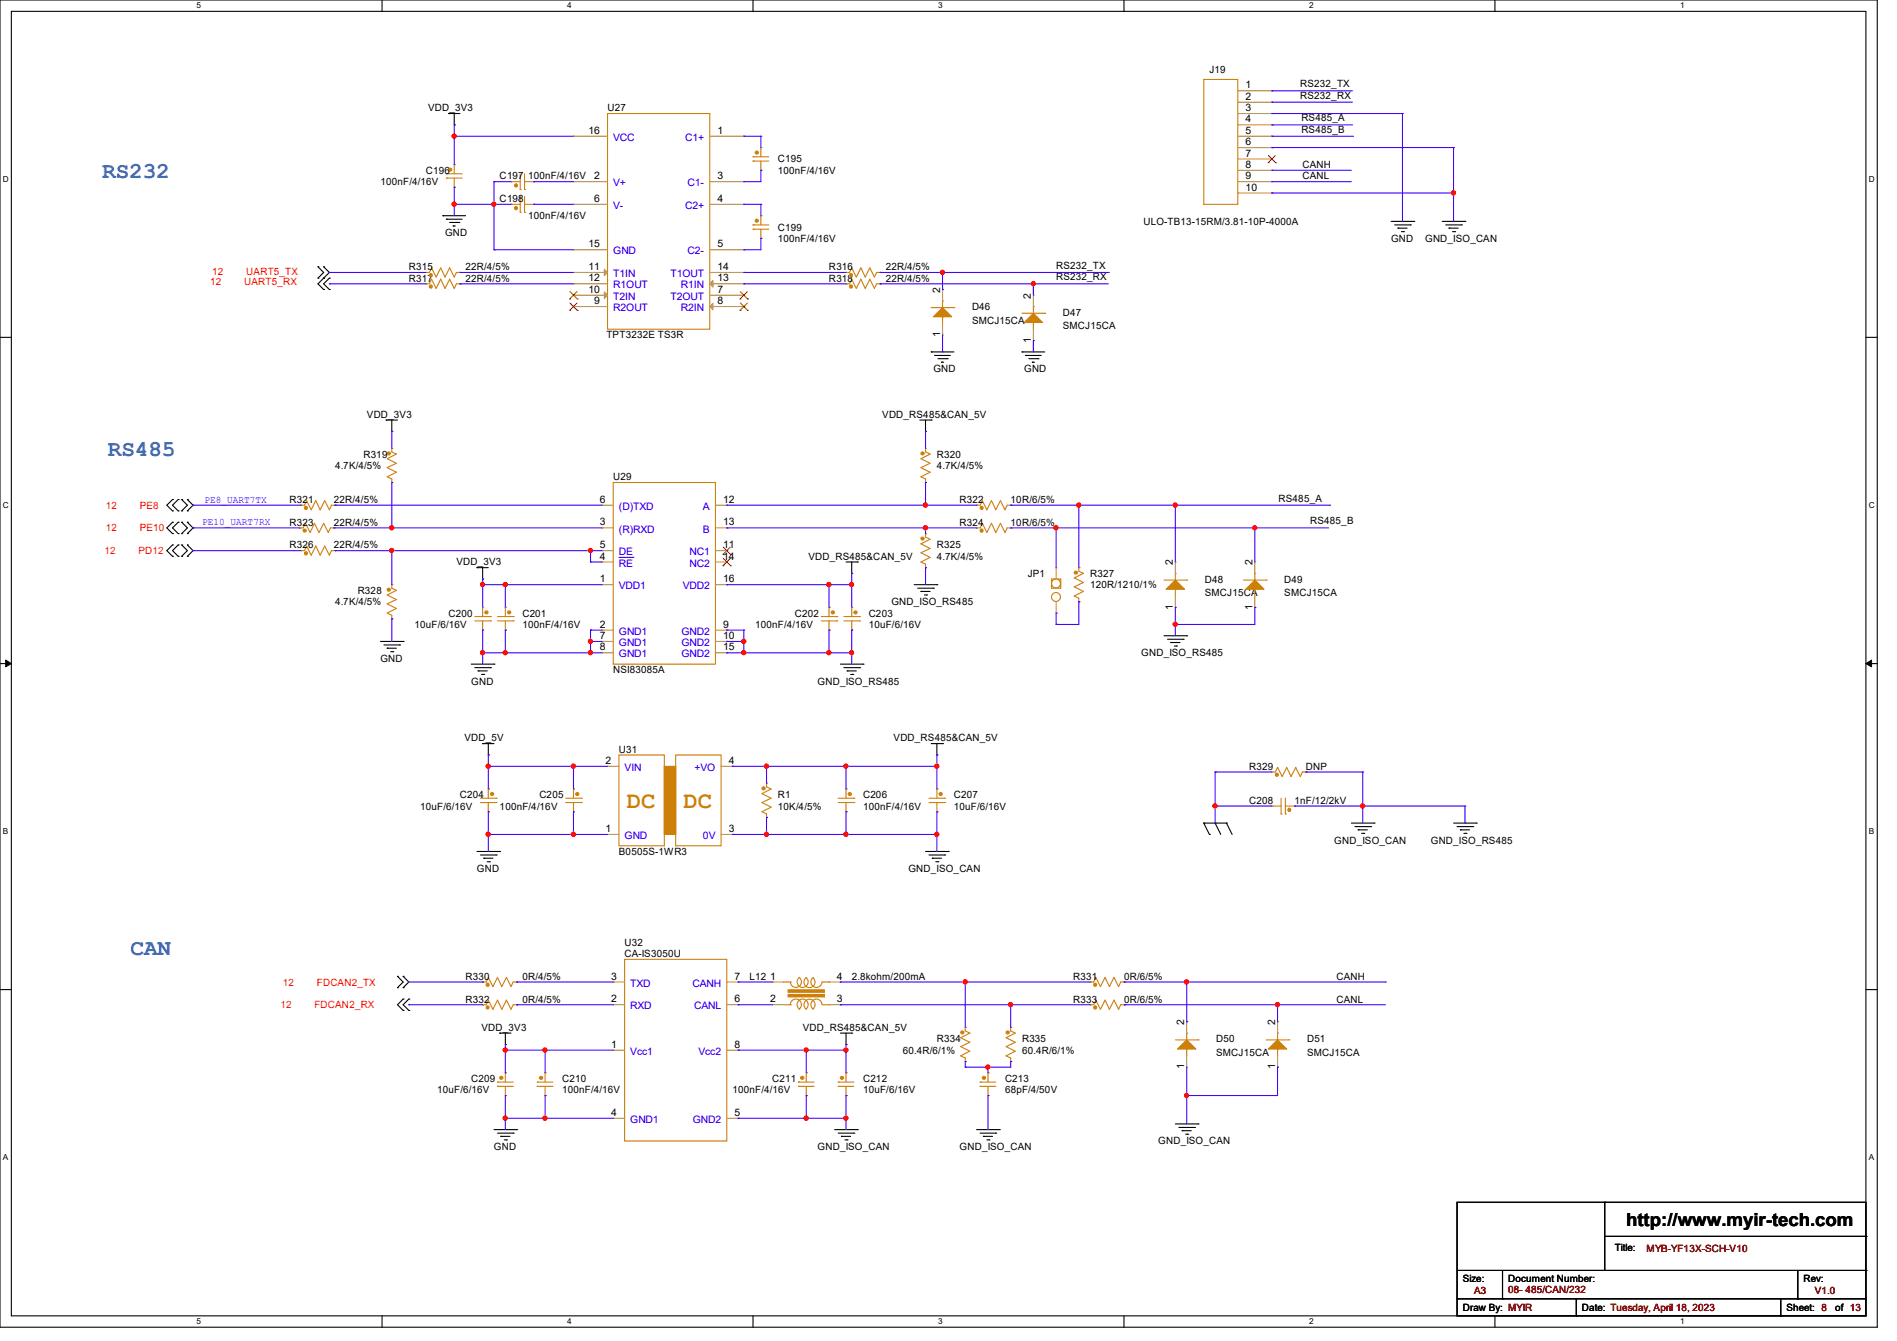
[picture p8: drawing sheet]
<svg xmlns="http://www.w3.org/2000/svg" width="297mm" height="210mm" viewBox="0 0 297 210" stroke-linecap="round" stroke-linejoin="round" font-family="sans-serif">
<path d="M0 0h293.9v207.9h-293.9zM1.8 1.8h290.3v204.3h-290.3z" fill="none" stroke="#000" stroke-width=".17"/>
<g fill="#fff">
<path d="M30.8 .2h.7v1.4h-.7z"/>
<path d="M30.8 206.2h.7v1.4h-.7z"/>
</g>
<path d="M59.8 0v1.8M59.8 206.1v1.8" fill="none" stroke="#000" stroke-width=".17"/>
<g fill="#fff">
<path d="M88.8 .2h.7v1.4h-.7z"/>
<path d="M88.8 206.2h.7v1.4h-.7z"/>
</g>
<path d="M117.9 0v1.8M117.9 206.1v1.8" fill="none" stroke="#000" stroke-width=".17"/>
<g fill="#fff">
<path d="M146.9 .2h.7v1.4h-.7z"/>
<path d="M146.9 206.2h.7v1.4h-.7z"/>
</g>
<path d="M176 0v1.8M176 206.1v1.8" fill="none" stroke="#000" stroke-width=".17"/>
<g fill="#fff">
<path d="M205 .2h.7v1.4h-.7z"/>
<path d="M205 206.2h.7v1.4h-.7z"/>
</g>
<path d="M234.1 0v1.8M234.1 206.1v1.8" fill="none" stroke="#000" stroke-width=".17"/>
<g fill="#fff">
<path d="M263.1 .2h.6v1.4h-.6z"/>
<path d="M263.1 206.2h.6v1.4h-.6z"/>
<path d="M.5 27.3h.9v1.4h-.9z"/>
<path d="M292.6 27.3h.9v1.4h-.9z"/>
<path d="M.5 78.4h.9v1.4h-.9z"/>
<path d="M292.6 78.4h.9v1.4h-.9z"/>
</g>
<path d="M0 52.8h1.8M292.1 52.8h1.8" fill="none" stroke="#000" stroke-width=".17"/>
<g fill="#fff">
<path d="M.5 129.5h.8v1.4h-.8z"/>
<path d="M292.6 129.5h.8v1.4h-.8z"/>
</g>
<path d="M0 103.9h1.8M292.1 103.9h1.8" fill="none" stroke="#000" stroke-width=".17"/>
<path d="M.9 103.4l.9 .5-.9 .5zM292.1 103.9l.9-.5v1z" fill="#000" stroke="#000" stroke-width=".16"/>
<g fill="#fff">
<path d="M.5 180.5h.8v1.4h-.8z"/>
<path d="M292.6 180.5h.8v1.4h-.8z"/>
</g>
<g fill="none" stroke="#000" stroke-width=".17">
<path d="M70.2 17.8h.1M70.2 17.8h1.8M71.1 19.6h.1M71.1 17.8v1.8M69.3 33.8h.1M69.3 33.8h3.6M69.9 34.3h.1M69.9 34.3h2.4M70.4 34.8h1.4M71 35.4h.1M71 35.4h.3M71.8 34.8h.1"/>
<path d="M217.8 34.7h3.6M218.4 35.2h2.4M218.9 35.7h.1M218.9 35.7h1.4M219.4 36.3h.4M219.8 36.3h.1M220.8 35.2h.1M221.4 34.7h.1M225.8 34.7h3.6M226.4 35.2h2.4M226.9 35.7h.1M226.9 35.7h1.4"/>
<path d="M227.4 36.3h.4M227.8 36.3h.1M228.8 35.2h.1M229.4 34.7h.1M49.8 43.6h.1M49.8 41.8h.1M49.8 41.8l.9 .9-.9 .9M50.7 41.8h.1M50.7 43.6h.1M50.7 45.3h.1M50.7 41.8l.9 .9-1.8 1.7 .9 .9M51.6 43.6h.1"/>
<path d="M51.6 45.3h.1M51.6 43.6l-.9 .8 .9 .9M145.8 55.1h.1M145.8 55.1h3.6M146.3 55.7h.1M146.3 55.7h2.5M146.9 56.2h1.4M147.4 56.7h.1M147.4 56.7h.3M148.3 56.2h.1M160 55.1h.1M160 55.1h3.6"/>
<path d="M160.6 55.7h.1M160.6 55.7h2.4M161.1 56.2h1.4M161.6 56.7h.1M161.6 56.7h.4M162.5 56.2h.1M27 78.2h.1M27 78.2l-.9 .9 .9 .9M27.9 78.2h.1M27.9 78.2l-.9 .9 .9 .9M28.4 78.2h.1M28.4 78.2l.9 .9-.9 .9"/>
<path d="M29.3 78.2h.1M29.3 78.2l.9 .9-.9 .9M60.5 65.8h.1M60.5 65.8h1.7M61.3 67.6h.1M61.3 65.8v1.8M144 65.8h1.8M144.9 67.6h.1M144.9 65.8v1.8M145.8 65.8h.1M27 85.3h.1M27 87.1h.1"/>
<path d="M27 80h.1M27 81.8h.1M27 83.6h.1M27 85.3l-.9 .9 .9 .9M27 81.8l-.9 .9 .9 .9M27.9 87.1h.1M27.9 85.3h.1M27.9 80h.1M27.9 83.6h.1M27.9 81.8h.1M27.9 85.3l-.9 .9 .9 .9M27.9 81.8l-.9 .9 .9 .9"/>
<path d="M28.4 87.1h.1M28.4 85.3h.1M28.4 80h.1M28.4 83.6h.1M28.4 81.8h.1M28.4 85.3l.9 .9-.9 .9M28.4 81.8l.9 .9-.9 .9M29.3 85.3h.1M29.3 87.1h.1M29.3 80h.1M29.3 81.8h.1M29.3 83.6h.1"/>
<path d="M29.3 85.3l.9 .9-.9 .9M29.3 81.8l.9 .9-.9 .9M74.7 88.9h.1M74.7 88.9h1.8M75.6 90.7h.1M75.6 88.9v1.8M132.5 88h1.7M133.3 89.8h.1M133.3 88v1.8M134.2 88h.1M143.1 91.6h3.6M143.7 92.1h2.4"/>
<path d="M144.2 92.6h.1M144.2 92.6h1.4M144.7 93.2h.4M145.1 93.2h.1M146.1 92.1h.1M146.7 91.6h.1M182.2 99.6h3.6M185.8 99.6h.1M59.6 100.5h3.5M60.1 101h2.5M60.6 101.5h.1M60.6 101.5h1.5"/>
<path d="M61.2 102.1h.3M61.5 102.1h.1M62.6 101h.1M63.1 100.5h.1M73.8 104h3.5M74.3 104.6h2.5M74.8 105.1h.1M74.8 105.1h1.5M75.4 105.6h.3M75.6 116.5h.1M75.6 116.5h1.7M75.7 105.6h.1"/>
<path d="M76.5 118.2h.1M76.5 116.5v1.7M76.8 104.6h.1M77.3 104h.1M131.6 104h3.5M132.1 104.6h2.5M132.6 105.1h.1M132.6 105.1h1.5M133.2 105.6h.3M133.5 105.6h.1M134.6 104.6h.1M135.1 104h.1"/>
<path d="M145.8 116.5h1.8M146.7 118.2h.1M146.7 116.5v1.7M147.6 116.5h.1M182.8 100.1h2.5M183.3 100.6h.1M183.3 100.6h1.4M183.9 101.2h.3M184.2 101.2h.1M185.3 100.1h.1M74.7 133.3h3.5M75.2 133.9h2.5"/>
<path d="M75.7 134.4h.1M75.7 134.4h1.5M76.3 135h.3M76.6 135h.1M77.7 133.9h.1M78.2 133.3h.1M144.9 133.3h3.6M145.5 133.9h2.4M146 134.4h.1M146 134.4h1.4M146.5 135h.4M146.9 135h.1"/>
<path d="M147.9 133.9h.1M148.5 133.3h.1M188.5 128.9h.1M188.5 128.9h3.5M188.5 128.9l.9 1.8M189.4 130.7h.1M190.2 128.9h.1M190.2 128.9l.9 1.8M192 128.9h.1M192 128.9l.9 1.8M211.6 128.9h3.5M212.1 129.5h2.5"/>
<path d="M212.6 130h.1M212.6 130h1.5M213.2 130.5h.3M213.5 130.5h.1M214.6 129.5h.1M215.1 128.9h.1M227.6 128.9h3.5M228.1 129.5h2.5M228.6 130h.1M228.6 130h1.5M229.2 130.5h.3M229.5 130.5h.1"/>
<path d="M230.6 129.5h.1M231.1 128.9h.1M0 155h1.8M62.2 154.7h.1M62.2 152.9h.1M62.2 152.9l.9 .9-.9 .9M63.1 152.9h.1M63.1 154.7h.1M63.1 156.5h.1M63.1 158.2h.1M63.1 152.9l.9 .9-.9 .9M63.1 156.5l-.9 .9 .9 .8"/>
<path d="M64 156.5h.1M64 158.2h.1M64 156.5l-.9 .9 .9 .8M292.1 155h1.8M77.3 176.9h3.6M77.9 177.5h2.4M78.2 161.8h.1M78.2 161.8h1.8M78.4 178h.1M78.4 178h1.4M79 178.5h.3M79.1 163.6h.1"/>
<path d="M79.1 161.8v1.8M79.3 178.5h.1M80.3 177.5h.1M80.9 176.9h.1M130.7 176.9h3.5M131.2 177.5h2.5M131.6 161.8h1.7M131.7 178h.1M131.7 178h1.5M132.3 178.5h.3M132.5 163.6h.1M132.5 161.8v1.8"/>
<path d="M132.6 178.5h.1M133.3 161.8h.1M133.7 177.5h.1M134.2 176.9h.1M152.9 176.9h3.6M153.5 177.5h2.4M154 178h.1M154 178h1.4M154.5 178.5h.4M154.9 178.5h.1M155.9 177.5h.1M156.5 176.9h.1"/>
<path d="M184 176h3.6M184.6 176.6h2.4M185.1 177.1h.1M185.1 177.1h1.4M185.6 177.6h.4M186 177.6h.1M187 176.6h.1M187.6 176h.1M228.1 188.3h64v17.8h-64zM228.1 199h64M235.2 199v4.4M251.2 188.3h.1"/>
<path d="M251.2 188.3v10.7M251.2 193.6h40.9M281.5 199v4.4M292.1 199h.1M292.1 193.6h.1M228.1 203.4h.1M228.1 203.4h64M235.2 203.4h.1M246.8 206.1h.1M246.8 203.4v2.7M278.8 206.1h.1M278.8 203.4v2.7"/>
<path d="M281.5 203.4h.1"/>
</g>
<g fill="none" stroke="#cc8006" stroke-width=".17">
<path d="M95.1 17.8h16v33.8h-16zM188.5 12.4h5.3v19.6h-5.3zM69.9 27.9h.1M69.9 27.2h.1M69.9 27.9h2.4M69.9 27.2h2.4M71.1 25.8h.1M71.1 29.3h.1M71.1 25.8v1.4M71.1 27.9v1.4M80 28.4h.1M80 32h.1"/>
<path d="M80 28.4h1.4M80 32h1.4M81.4 29.7h.1M81.4 33.2h.1M81.4 27.2v2.5M81.4 30.8v2.4M82.1 29.7h.1M82.1 33.2h.1M82.1 27.2v2.5M82.1 30.8v2.4M82.1 28.4h1.5M82.1 32h1.5"/>
<path d="M83.6 28.4h.1M83.6 32h.1M117.9 35.9h.1M117.9 35.2h.1M117.9 25.2h.1M117.9 24.6h.1M117.9 35.9h2.5M117.9 35.2h2.5M117.9 25.2h2.5M117.9 24.6h2.5M119.1 33.8h.1M119.1 37.3h.1"/>
<path d="M119.1 23.1h.1M119.1 26.7h.1M119.1 23.1v1.5M119.1 25.2v1.5M119.1 33.8v1.4M119.1 35.9v1.4M66.7 44.4h.1M66.7 42.7h.1M66.7 44.4h.5l.4-.7 .7 1.5 .7-1.5 .7 1.5 .7-1.5 .7 1.5 .4-.8h.5M66.7 42.7h.5l.4-.7 .7 1.4 .7-1.4 .7 1.4 .7-1.4 .7 1.4 .4-.7h.5M72 44.4h.1M72 42.7h.1"/>
<path d="M132.5 44.4h.1M132.5 42.7h.1M132.5 44.4h.5l.3-.7 .8 1.5 .7-1.5 .7 1.5 .7-1.5 .7 1.5 .3-.8h.6M132.5 42.7h.5l.3-.7 .8 1.4 .7-1.4 .7 1.4 .7-1.4 .7 1.4 .3-.7h.6M137.8 44.4h.1M137.8 42.7h.1M145.8 48.2h3.6M147.6 47.1h.1M147.6 49.6h.1M147.6 47.1v1.1M147.6 49.6v1.1M149.4 48.2h.1"/>
<path d="M160 49.1h3.6M161.8 48h.1M161.8 50.5h.1M161.8 48v1.1M161.8 50.5v1.1M163.6 49.1h.1M47.1 79.1h.1M47.1 79.1h.6l.3-.7 .7 1.4 .7-1.4 .7 1.4 .7-1.4 .8 1.4 .3-.7h.6M52.5 79.1h.1M61.3 75.6h.1M61.3 70.2h.1M61.3 70.2v.6l.8 .3-1.5 .7 1.5 .8-1.5 .6 1.5 .8-1.5 .7 .7 .3v.6"/>
<path d="M96 75.6h16v28.4h-16zM144.9 75.6h.1M144.9 70.2h.1M144.9 70.2v.6l.7 .3-1.4 .7 1.4 .8-1.4 .6 1.4 .8-1.4 .7 .7 .3v.6M152.9 79.1h.1M152.9 79.1h.6l.3-.7 .7 1.4 .7-1.4 .7 1.4 .7-1.4 .8 1.4 .3-.7h.5M158.2 79.1h.1M46.9 82.7h.1M46.9 82.7h.6l.3-.7 .8 1.4 .6-1.4 .8 1.4 .7-1.4 .7 1.4 .3-.7h.6M47.1 86.2h.1M47.1 86.2h.6l.3-.7 .7 1.5 .7-1.5 .7 1.5 .7-1.5 .8 1.5 .3-.8h.6M52.3 82.7h.1"/>
<path d="M52.5 86.2h.1M61.3 96.9h.1M61.3 91.6h.1M61.3 91.6v.5l.8 .4-1.5 .7 1.5 .7-1.5 .7 1.5 .7-1.5 .7 .7 .4v.5M74.3 97.2h2.5M74.3 96.6h2.5M75.6 95.1h.1M75.6 98.7h.1M75.6 95.1v1.5M75.6 97.2v1.5M76.8 97.2h.1M76.8 96.6h.1"/>
<path d="M77.9 97.2h2.4M77.9 96.6h2.4M79.1 95.1h.1M79.1 98.7h.1M79.1 95.1v1.5M79.1 97.2v1.5M80.3 97.2h.1M80.3 96.6h.1M128.6 97.2h2.4M128.6 96.6h2.4M129.8 95.1h.1M129.8 98.7h.1"/>
<path d="M129.8 95.1v1.5M129.8 97.2v1.5M131 97.2h.1M131 96.6h.1M132.1 97.2h2.5M132.1 96.6h2.5M133.3 95.1h.1M133.3 98.7h.1M133.3 95.1v1.5M133.3 97.2v1.5M134.6 97.2h.1M134.6 96.6h.1"/>
<path d="M144.9 88.9h.1M144.9 83.6h.1M144.9 83.6v.5l.7 .4-1.4 .7 1.4 .7-1.4 .7 1.4 .7-1.4 .7 .7 .3v.6M152.9 82.7h.1M152.9 82.7h.6l.3-.7 .7 1.4 .7-1.4 .7 1.4 .7-1.4 .8 1.4 .3-.7h.5M158.2 82.7h.1M164.6 90.7h1.5v1.4h-1.5zM168.9 94.2h.1M168.9 88.9h.1M168.9 88.9v.6l.7 .3-1.4 .7 1.4 .7-1.4 .7 1.4 .7-1.4 .7 .7 .4v.5M182.2 90.8h3.6M184 89.8h.1"/>
<path d="M184 92.3h.1M184 89.8v1M184 92.3v1M185.8 90.8h.1M194.7 90.8h3.5M196.5 89.8h.1M196.5 92.3h.1M196.5 89.8v1M196.5 92.3v1M198.2 90.8h.1M96.9 118.2h7.1v14.3h-7.1zM105.8 118.2h7.1v14.3h-7.1z"/>
<path d="M75.2 125.7h2.5M75.2 125h2.5M76.5 123.6h.1M76.5 127.1h.1M76.5 123.6v1.4M76.5 125.7v1.4M77.7 125.7h.1M77.7 125h.1M88.6 125.7h2.4M88.6 125h2.4M89.8 123.6h.1M89.8 127.1h.1"/>
<path d="M89.8 123.6v1.4M89.8 125.7v1.4M91 125.7h.1M91 125h.1M120 128h.1M120 122.7h.1M120 122.7v.5l.7 .4-1.4 .7 1.4 .7-1.4 .7 1.4 .7-1.4 .7 .7 .4v.5M131.2 125.7h2.5M131.2 125h2.5M132.5 123.6h.1M132.5 127.1h.1M132.5 123.6v1.4"/>
<path d="M132.5 125.7v1.4M133.7 125.7h.1M133.7 125h.1M145.5 125.7h2.4M145.5 125h2.4M146.7 123.6h.1M146.7 127.1h.1M146.7 123.6v1.4M146.7 125.7v1.4M147.9 125.7h.1M147.9 125h.1M199.1 126.2h.1"/>
<path d="M199.1 120.9h.1M199.1 126.2h1.5M199.1 120.9h.6l.3-.7 .7 1.4 .8-1.4 .6 1.4 .8-1.4 .7 1.4 .3-.7h.6M200.6 127.5h.1M200.6 125v2.5M201.3 127.5h.1M201.3 125v2.5M201.3 126.2h1.4M202.7 126.2h.1M204.5 120.9h.1M75.6 153.8h.1M75.6 157.4h.1"/>
<path d="M75.6 153.8h.5l.4-.7 .7 1.4 .7-1.4 .7 1.4 .7-1.4 .7 1.4 .3-.7h.6M75.6 157.4h.5l.4-.8 .7 1.5 .7-1.5 .7 1.5 .7-1.5 .7 1.5 .3-.7h.6M80.9 153.8h.1M80.9 157.4h.1M97.8 150.2h16v28.5h-16zM122.7 153.8h1M122.7 157.4h1M123.7 153.8h.1M123.7 157.4h.1M123.7 157.4a.87 .87 0 0 1 1.3-.9 .87 .87 0 0 1 .1 1.5M125.2 153.1a.87 .87 0 0 1-.2 1.5 .87 .87 0 0 1-1.3-.8M125.2 153.1a.87 .87 0 0 0-.2 1.2 .87 .87 0 0 0 1.3 .1 .87 .87 0 0 0-.1-1.3 .87 .87 0 0 0-.1 1.3 .87 .87 0 0 0 1.3 0 .87 .87 0 0 0-.1-1.3"/>
<path d="M126.2 158a.87 .87 0 0 0 .1-1.3 .87 .87 0 0 0-1.3 .1 .87 .87 0 0 0 .2 1.3M127.3 158a.87 .87 0 0 0 .1-1.3 .87 .87 0 0 0-1.3 .1 .87 .87 0 0 0 .2 1.3M127.3 153.1a.87 .87 0 0 0 .1 1.4 .87 .87 0 0 0 1.3-.7M128.7 157.4a.87 .87 0 0 0-1.3-.8 .87 .87 0 0 0-.1 1.4M128.7 153.8h1.1M128.7 157.4h1.1M129.8 153.8h.1M129.8 157.4h.1M170.7 157.4h.1M170.7 153.8h.1M170.7 153.8h.5l.4-.7 .7 1.4 .7-1.4 .7 1.4 .7-1.4 .7 1.4 .4-.7h.5M170.7 157.4h.5l.4-.8 .7 1.5 .7-1.5 .7 1.5 .7-1.5 .7 1.5 .4-.7h.5"/>
<path d="M176 157.4h.1M176 153.8h.1M77.9 170.1h.1M77.9 169.5h.1M77.9 170.1h2.4M77.9 169.5h2.4M79.1 168h.1M79.1 171.6h.1M79.1 168v1.5M79.1 170.1v1.5M84.1 170.1h.1M84.1 169.5h.1"/>
<path d="M84.1 170.1h2.5M84.1 169.5h2.5M85.3 168h.1M85.3 171.6h.1M85.3 168v1.5M85.3 170.1v1.5M125 170.1h.1M125 169.5h.1M125 170.1h2.5M125 169.5h2.5M126.2 168h.1M126.2 171.6h.1"/>
<path d="M126.2 168v1.5M126.2 170.1v1.5M131.2 170.1h.1M131.2 169.5h.1M131.2 170.1h2.5M131.2 169.5h2.5M132.5 168h.1M132.5 171.6h.1M132.5 168v1.5M132.5 170.1v1.5M151.1 166.2h.1M151.1 160.9h.1"/>
<path d="M151.1 160.9v.6l.7 .3-1.4 .7 1.4 .7-1.4 .7 1.4 .7-1.4 .8 .7 .3v.5M153.5 170.1h.1M153.5 169.5h.1M153.5 170.1h2.4M153.5 169.5h2.4M154.7 168h.1M154.7 171.6h.1M154.7 168v1.5M154.7 170.1v1.5M158.2 166.2h.1M158.2 160.9h.1M158.2 160.9v.6l.8 .3-1.5 .7 1.5 .7-1.5 .7 1.5 .7-1.5 .8 .7 .3v.5"/>
<path d="M184 162.9h3.6M185.8 161.8h.1M185.8 164.3h.1M185.8 161.8v1.1M185.8 164.3v1.1M187.6 162.9h.1M198.2 162.9h3.6M200 161.8h.1M200 164.3h.1M200 161.8v1.1M200 164.3v1.1M201.8 162.9h.1"/>
<circle cx="165.3" cy="93.5" r=".7"/>
<circle cx="165.3" cy="91.4" r=".7"/>
</g>
<g fill="#cc8006" stroke="#cc8006" stroke-width=".17">
<path d="M182.6 92.3l1.4-1.5 1.5 1.5z"/>
<path d="M146.1 49.6l1.5-1.4 1.4 1.4z"/>
<path d="M198.6 164.3l1.4-1.4 1.5 1.4z"/>
<path d="M195 92.3l1.5-1.5 1.4 1.5z"/>
<path d="M160.4 50.5l1.4-1.4 1.4 1.4z"/>
<path d="M184.4 164.3l1.4-1.4 1.4 1.4z"/>
<path d="M104 120h1.8v10.7h-1.8z" fill-rule="evenodd"/>
<path d="M123.4 155.7h5.7v.4h-5.7z" fill-rule="evenodd"/>
<path d="M123.4 155h5.7v.4h-5.7z" fill-rule="evenodd"/>
<circle cx="150.7" cy="161.7" r=".24"/>
<circle cx="47.9" cy="86.6" r=".24"/>
<circle cx="67.4" cy="44.9" r=".24"/>
<circle cx="134" cy="95.9" r=".24"/>
<circle cx="201.9" cy="126.8" r=".24"/>
<circle cx="70.5" cy="26.6" r=".24"/>
<circle cx="131.8" cy="168.8" r=".24"/>
<circle cx="171.5" cy="157.8" r=".24"/>
<circle cx="79.7" cy="95.9" r=".24"/>
<circle cx="47.9" cy="79.5" r=".24"/>
<circle cx="133.1" cy="124.4" r=".24"/>
<circle cx="84.7" cy="168.8" r=".24"/>
<circle cx="90.4" cy="124.4" r=".24"/>
<circle cx="153.7" cy="83.1" r=".24"/>
<circle cx="118.5" cy="34.6" r=".24"/>
<circle cx="60.9" cy="71" r=".24"/>
<circle cx="67.4" cy="43.1" r=".24"/>
<circle cx="144.5" cy="84.4" r=".24"/>
<circle cx="157.8" cy="161.7" r=".24"/>
<circle cx="76.3" cy="154.2" r=".24"/>
<circle cx="171.5" cy="154.2" r=".24"/>
<circle cx="130.4" cy="95.9" r=".24"/>
<circle cx="153.7" cy="79.5" r=".24"/>
<circle cx="147.3" cy="124.4" r=".24"/>
<circle cx="80.8" cy="29" r=".24"/>
<circle cx="118.5" cy="23.9" r=".24"/>
<circle cx="125.6" cy="168.8" r=".24"/>
<circle cx="76.3" cy="157.8" r=".24"/>
<circle cx="76.2" cy="95.9" r=".24"/>
<circle cx="119.6" cy="123.5" r=".24"/>
<circle cx="47.7" cy="83.1" r=".24"/>
<circle cx="78.5" cy="168.8" r=".24"/>
<circle cx="154.1" cy="168.8" r=".24"/>
<circle cx="77.1" cy="124.4" r=".24"/>
<circle cx="199.9" cy="121.3" r=".24"/>
<circle cx="80.8" cy="32.6" r=".24"/>
<circle cx="133.2" cy="44.9" r=".24"/>
<circle cx="144.5" cy="71" r=".24"/>
<circle cx="168.5" cy="89.7" r=".24"/>
<circle cx="133.2" cy="43.1" r=".24"/>
<circle cx="60.9" cy="92.4" r=".24"/>
</g>
<g fill="none" stroke="#a84" stroke-width=".17">
<path d="M193.8 14.2h5.3M193.8 16h5.3M193.8 17.8h5.3M193.8 19.6h5.3M199.1 14.2h.1M199.1 16h.1M199.1 17.8h.1M199.1 19.6h.1M71.1 25.8h.1M71.1 29.3h.1M80 28.4h.1M80 32h.1"/>
<path d="M83.6 28.4h.1M83.6 32h.1M89.8 28.4h.1M89.8 32h.1M89.8 21.3h.1M89.8 39.1h.1M89.8 28.4h5.3M89.8 21.3h5.3M89.8 32h5.3M89.8 39.1h5.3M111.1 28.4h5.4M111.1 21.3h5.4"/>
<path d="M111.1 32h5.4M111.1 39.1h5.4M116.5 21.3h.1M116.5 28.4h.1M116.5 32h.1M116.5 39.1h.1M119.1 33.8h.1M119.1 37.3h.1M119.1 23.1h.1M119.1 26.7h.1M193.8 28.4h5.3M193.8 21.3h5.3"/>
<path d="M193.8 23.1h5.3M193.8 24.9h5.3M193.8 26.7h5.3M193.8 30.2h5.3M199.1 21.3h.1M199.1 23.1h.1M199.1 24.9h.1M199.1 26.7h.1M199.1 28.4h.1M199.1 30.2h.1M66.7 44.4h.1M66.7 42.7h.1"/>
<path d="M72 44.4h.1M72 42.7h.1M89.8 42.7h.1M89.8 46.2h.1M89.8 44.4h.1M89.8 48h.1M89.8 42.7h5.3M89.8 46.2h5.3M89.8 44.4h5.3M89.8 48h5.3M111.1 42.7h5.4M111.1 46.2h5.4"/>
<path d="M111.1 44.4h5.4M111.1 48h5.4M116.5 42.7h.1M116.5 46.2h.1M116.5 44.4h.1M116.5 48h.1M132.5 44.4h.1M132.5 42.7h.1M137.8 44.4h.1M137.8 42.7h.1M147.6 45.3h.1M147.6 52.5h.1"/>
<path d="M147.6 45.3v1.8M147.6 50.7v1.8M161.8 46.2h.1M161.8 53.3h.1M161.8 46.2v1.8M161.8 51.6v1.7M47.1 79.1h.1M52.5 79.1h.1M61.3 70.2h.1M61.3 75.6h.1M94.2 79.1h.1M94.2 79.1h1.8"/>
<path d="M112 79.1h1.8M113.8 79.1h.1M144.9 70.2h.1M144.9 75.6h.1M152.9 79.1h.1M158.2 79.1h.1M46.9 82.7h.1M47.1 86.2h.1M52.3 82.7h.1M52.5 86.2h.1M61.3 91.6h.1M61.3 96.9h.1"/>
<path d="M75.6 95.1h.1M75.6 98.7h.1M79.1 95.1h.1M79.1 98.7h.1M94.2 91.6h.1M94.2 82.7h.1M94.2 98.7h.1M94.2 88h.1M94.2 86.2h.1M94.2 91.6h1.8M94.2 82.7h1.8M94.2 98.7h1.8"/>
<path d="M94.2 88h1.8M94.2 86.2h1.8M112 91.6h1.8M112 82.7h1.8M112 98.7h1.8M112 88h1.8M112 86.2h1.8M113.8 91.6h.1M113.8 82.7h.1M113.8 98.7h.1M113.8 88h.1M113.8 86.2h.1"/>
<path d="M129.8 95.1h.1M129.8 98.7h.1M133.3 95.1h.1M133.3 98.7h.1M144.9 83.6h.1M144.9 88.9h.1M152.9 82.7h.1M158.2 82.7h.1M165.4 88.9h.1M165.4 96h.1M165.4 88.9v1.8M165.4 94.2v1.8"/>
<path d="M168.9 88.9h.1M168.9 94.2h.1M184 88h.1M184 95.1h.1M184 88v1.8M184 93.3v1.8M196.5 88h.1M196.5 95.1h.1M196.5 88v1.8M196.5 93.3v1.8M94.2 100.5h.1M94.2 102.2h.1"/>
<path d="M94.2 100.5h1.8M94.2 102.2h1.8M112 100.5h1.8M112 102.2h1.8M113.8 100.5h.1M113.8 102.2h.1M76.5 123.6h.1M76.5 127.1h.1M89.8 123.6h.1M89.8 127.1h.1M95.1 120h.1M95.1 130.7h.1"/>
<path d="M95.1 120h1.8M95.1 130.7h1.8M112.9 120h1.8M112.9 130.7h1.8M114.7 120h.1M114.7 130.7h.1M120 122.7h.1M120 128h.1M132.5 123.6h.1M132.5 127.1h.1M146.7 123.6h.1M146.7 127.1h.1"/>
<path d="M199.1 126.2h.1M199.1 120.9h.1M202.7 126.2h.1M204.5 120.9h.1M75.6 153.8h.1M75.6 157.4h.1M80.9 153.8h.1M80.9 157.4h.1M96 157.4h.1M96 153.8h.1M96 153.8h1.8M96 157.4h1.8"/>
<path d="M113.8 153.8h1.8M113.8 157.4h1.8M115.6 153.8h.1M115.6 157.4h.1M120.9 153.8h.1M120.9 157.4h.1M120.9 153.8h1.8M120.9 157.4h1.8M129.8 153.8h1.8M129.8 157.4h1.8M131.6 153.8h.1M131.6 157.4h.1"/>
<path d="M170.7 157.4h.1M170.7 153.8h.1M176 157.4h.1M176 153.8h.1M79.1 168h.1M79.1 171.6h.1M85.3 168h.1M85.3 171.6h.1M96 164.5h.1M96 175.1h.1M96 164.5h1.8M96 175.1h1.8"/>
<path d="M113.8 164.5h1.8M113.8 175.1h1.8M115.6 164.5h.1M115.6 175.1h.1M126.2 168h.1M126.2 171.6h.1M132.5 168h.1M132.5 171.6h.1M151.1 160.9h.1M151.1 166.2h.1M154.7 168h.1M154.7 171.6h.1"/>
<path d="M158.2 160.9h.1M158.2 166.2h.1M185.8 160h.1M185.8 167.1h.1M185.8 160v1.8M185.8 165.4v1.7M200 160h.1M200 167.1h.1M200 160v1.8M200 165.4v1.7"/>
</g>
<path d="M96.9 87.3h2.2M99.1 87.3h.1" fill="none" stroke="#00c" stroke-width=".16"/>
<g fill="none" stroke="#804000" stroke-width=".16">
<path d="M198.5 25.5h.1M198.6 24.3l1.1 1.2M199.7 24.3l-1.2 1.2M199.7 25.5h.1M89.2 46.8h.1M89.2 48.6h.1M89.2 45.7l1.2 1.1M89.2 47.5l1.2 1.1M90.3 45.7l-1.1 1.1M90.3 47.5l-1.1 1.1M90.4 46.8h.1M90.4 48.6h.1"/>
<path d="M115.9 46.8h.1M115.9 48.6h.1M115.9 45.7l1.2 1.1M115.9 47.5l1.2 1.1M117 45.7l-1.1 1.1M117 47.5l-1.1 1.1M117.1 46.8h.1M117.1 48.6h.1M113.2 88.6h.1M113.2 86.8h.1M113.2 87.5l1.2 1.1M113.2 85.7l1.2 1.1"/>
<path d="M114.3 87.5l-1.1 1.1M114.3 85.7l-1.1 1.1M114.4 88.6h.1M114.4 86.8h.1"/>
</g>
<g fill="#a84" stroke="#a84" stroke-width=".17">
<path d="M94.6 42.2l.5 .5-.5 .5z"/>
<path d="M94.6 45.7l.5 .5-.5 .5z"/>
<path d="M111.1 44.4l.5-.5v1.1z"/>
<path d="M111.1 48l.5-.5v1z"/>
</g>
<g fill="none" stroke="#4200ff" stroke-width=".17">
<path d="M71.1 19.6h.1M71.1 19.6v6.2M199.1 14.2h.1M199.1 16h.1M199.1 17.8h.1M199.1 19.6h.1M199.1 14.2h12.7M199.1 16h12.7M199.1 17.8h20.5M199.1 19.6h12.7M219.6 17.8h.1M219.6 17.8v16.9"/>
<path d="M71.1 21.3h.1M71.1 29.3h.1M71.1 32h.1M71.1 21.3h18.7M71.1 29.3v4.5M71.1 32h8.9M77.3 28.4h.1M77.3 32h.1M77.3 39.1h.1M77.3 28.4h2.7M77.3 28.4v10.7M77.3 39.1h12.5"/>
<path d="M83.6 28.4h.1M83.6 32h.1M83.6 28.4h6.2M83.6 32h6.2M116.5 21.3h.1M116.5 28.4h.1M116.5 32h.1M116.5 39.1h.1M116.5 21.3h2.6M116.5 32h2.6M119.1 21.3h.1M119.1 26.7h.1"/>
<path d="M119.1 32h.1M119.1 37.3h.1M119.1 26.7v1.7h-2.6M119.1 21.3v1.8M119.1 32v1.8M119.1 37.3v1.8h-2.6M199.1 21.3h.1M199.1 23.1h.1M199.1 26.7h.1M199.1 28.4h.1M199.1 30.2h.1M199.1 21.3h12.8"/>
<path d="M199.1 23.1h28.5M199.1 26.7h12.5M199.1 28.4h12.5M199.1 30.2h28.5M227.6 23.1h.1M227.6 30.2h.1M227.6 23.1v11.6M51.6 42.7h.1M51.6 44.4h.1M51.6 42.7h15.1M51.6 44.4h15.1M72 42.7h.1"/>
<path d="M72 44.4h.1M72 42.7h17.8M72 44.4h17.8M116.5 42.7h.1M116.5 44.4h.1M116.5 42.7h16M116.5 44.4h16M137.8 42.7h.1M137.8 44.4h.1M137.8 42.7h35.7M137.8 44.4h35.7M147.6 45.3h.1"/>
<path d="M147.6 55.1h.1M147.6 42.7v2.6M147.6 52.5v2.6M161.8 44.4h.1M161.8 53.3h.1M161.8 44.4v1.8M161.8 53.3v1.8M173.5 42.7h.1M30.2 79.1h.1M30.2 79.1h16.9M52.5 79.1h.1M52.5 79.1h41.7"/>
<path d="M61.3 67.6h.1M61.3 75.6h.1M61.3 67.6v2.6M61.3 75.6v7.1M113.8 79.1h.1M113.8 79.1h39.1M144.9 67.6h.1M144.9 75.6h.1M144.9 79.1h.1M144.9 67.6v2.6M144.9 75.6v3.5M158.2 79.1h.1"/>
<path d="M158.2 79.1h50M168.9 79.1h.1M168.9 79.1v9.8M184 79.1h.1M184 79.1v8.9M208.2 79.1h.1M30.2 82.7h.1M30.2 86.2h.1M30.2 82.7h16.7M30.2 86.2h16.9M52.3 82.7h.1M52.3 82.7h41.9"/>
<path d="M52.5 86.2h.1M52.5 86.2h41.7M61.3 82.7h.1M61.3 86.2h.1M61.3 96.9h.1M61.3 86.2v5.4M61.3 96.9v3.6M75.6 90.7h.1M75.6 91.6h.1M75.6 98.7h.1M75.6 90.7v4.4M75.6 98.7v5.3"/>
<path d="M75.6 91.6h18.6M79.1 91.6h.1M79.1 98.7h.1M79.1 91.6v3.5M79.1 98.7v3.5M92.5 86.2h.1M92.5 88h.1M92.5 98.7h.1M92.5 86.2v1.8M92.5 98.7v3.5M92.5 88h1.7M92.5 98.7h1.7"/>
<path d="M113.8 82.7h.1M113.8 91.6h.1M113.8 98.7h.1M113.8 82.7h39.1M113.8 91.6h19.5M113.8 98.7h2.7M116.5 98.7h.1M116.5 98.7v3.5M129.8 91.6h.1M129.8 98.7h.1M129.8 91.6v3.5M129.8 98.7v3.5"/>
<path d="M133.3 89.8h.1M133.3 91.6h.1M133.3 98.7h.1M133.3 89.8v5.3M133.3 98.7v5.3M144.9 82.7h.1M144.9 88.9h.1M144.9 82.7v.9M144.9 88.9v2.7M158.2 82.7h.1M158.2 82.7h49.8M165.4 82.7h.1"/>
<path d="M165.4 96h.1M165.4 97.8h.1M165.4 82.7v6.2M165.4 96v1.8M168.9 94.2h.1M168.9 94.2v3.6h-3.5M184 95.1h.1M184 97.8h.1M184 95.1v4.5M196.5 82.7h.1M196.5 95.1h.1M196.5 82.7v5.3"/>
<path d="M196.5 95.1v2.7h-12.5M75.6 102.2h.1M75.6 102.2h18.6M76.5 118.2h.1M76.5 118.2v5.4M79.1 102.2h.1M92.5 100.5h.1M92.5 102.2h.1M92.5 100.5h1.7M113.8 100.5h.1M113.8 102.2h.1M113.8 100.5h2.7"/>
<path d="M113.8 102.2h19.5M116.5 100.5h.1M116.5 102.2h.1M129.8 102.2h.1M133.3 102.2h.1M146.7 118.2h.1M146.7 118.2v5.4M76.5 120h.1M76.5 127.1h.1M76.5 130.7h.1M76.5 127.1v6.2M76.5 120h18.6"/>
<path d="M76.5 130.7h18.6M89.8 120h.1M89.8 127.1h.1M89.8 130.7h.1M89.8 120v3.6M89.8 127.1v3.6M114.7 120h.1M114.7 130.7h.1M114.7 120h32M114.7 130.7h32M120 120h.1M120 128h.1"/>
<path d="M120 130.7h.1M120 120v2.7M120 128v2.7M132.5 120h.1M132.5 127.1h.1M132.5 130.7h.1M132.5 120v3.6M132.5 127.1v3.6M146.7 120h.1M146.7 127.1h.1M146.7 130.7h.1M146.7 127.1v6.2"/>
<path d="M190.2 120.9h.1M190.2 126.2h.1M190.2 120.9h8.9M190.2 120.9v8M190.2 126.2h8.9M202.7 126.2h.1M202.7 126.2h26.7M204.5 120.9h.1M204.5 120.9h8.9M213.4 120.9h.1M213.4 126.2h.1M213.4 120.9v8"/>
<path d="M229.4 126.2h.1M229.4 128.9h.1M229.4 126.2v2.7M64 157.4h.1M64 153.8h11.6M64 157.4h11.6M75.6 153.8h.1M80.9 153.8h.1M80.9 157.4h.1M80.9 153.8h15.1M80.9 157.4h15.1M115.6 153.8h.1"/>
<path d="M115.6 157.4h.1M115.6 153.8h5.3M115.6 157.4h5.3M131.6 153.8h.1M131.6 157.4h.1M131.6 153.8h39.1M131.6 157.4h39.1M151.1 153.8h.1M151.1 153.8v7.1M158.2 157.4h.1M158.2 157.4v3.5M176 153.8h.1"/>
<path d="M176 157.4h.1M176 153.8h40.9M176 157.4h40.9M185.8 153.8v6.2M200 157.4h.1M200 157.4v2.6M216.9 153.8h.1M79.1 164.5h.1M79.1 163.6h.1M79.1 171.6h.1M79.1 175.1h.1M79.1 163.6v4.4"/>
<path d="M79.1 171.6v5.3M79.1 164.5h16.9M79.1 175.1h16.9M85.3 164.5h.1M85.3 171.6h.1M85.3 175.1h.1M85.3 164.5v3.5M85.3 171.6v3.5M115.6 164.5h.1M115.6 175.1h.1M115.6 164.5h16.9M115.6 175.1h16.9"/>
<path d="M126.2 164.5h.1M126.2 171.6h.1M126.2 175.1h.1M126.2 164.5v3.5M126.2 171.6v3.5M132.5 163.6h.1M132.5 164.5h.1M132.5 171.6h.1M132.5 175.1h.1M132.5 163.6v4.4M132.5 171.6v5.3M151.1 166.2h.1"/>
<path d="M151.1 167.1h.1M151.1 166.2v.9M154.7 167.1h.1M154.7 171.6h.1M154.7 167.1v.9M154.7 171.6v5.3M158.2 166.2h.1M158.2 166.2v.9h-7.1M185.8 160h.1M185.8 171.6h.1M185.8 167.1v8.9M200 167.1h.1"/>
<path d="M200 167.1v4.5h-14.2"/>
</g>
<g fill="#f00" stroke="#f00" stroke-width=".17">
<circle cx="227.6" cy="30.2" r=".32"/>
<circle cx="71.1" cy="21.3" r=".32"/>
<circle cx="77.3" cy="32" r=".32"/>
<circle cx="71.1" cy="32" r=".32"/>
<circle cx="147.6" cy="42.7" r=".32"/>
<circle cx="161.8" cy="44.4" r=".32"/>
<circle cx="144.9" cy="79.1" r=".32"/>
<circle cx="168.9" cy="79.1" r=".32"/>
<circle cx="184" cy="79.1" r=".32"/>
<circle cx="61.3" cy="82.7" r=".32"/>
<circle cx="144.9" cy="82.7" r=".32"/>
<circle cx="196.4" cy="82.7" r=".32"/>
<circle cx="165.3" cy="82.7" r=".32"/>
<circle cx="92.4" cy="86.2" r=".32"/>
<circle cx="61.3" cy="86.2" r=".32"/>
<circle cx="75.5" cy="91.5" r=".32"/>
<circle cx="79.1" cy="91.5" r=".32"/>
<circle cx="129.8" cy="91.5" r=".32"/>
<circle cx="133.3" cy="91.5" r=".32"/>
<circle cx="184" cy="97.8" r=".32"/>
<circle cx="92.4" cy="100.4" r=".32"/>
<circle cx="116.4" cy="102.2" r=".32"/>
<circle cx="116.4" cy="100.4" r=".32"/>
<circle cx="75.5" cy="102.2" r=".32"/>
<circle cx="79.1" cy="102.2" r=".32"/>
<circle cx="92.4" cy="102.2" r=".32"/>
<circle cx="133.3" cy="102.2" r=".32"/>
<circle cx="129.8" cy="102.2" r=".32"/>
<circle cx="76.4" cy="120" r=".32"/>
<circle cx="146.7" cy="120" r=".32"/>
<circle cx="89.8" cy="120" r=".32"/>
<circle cx="132.4" cy="120" r=".32"/>
<circle cx="120" cy="120" r=".32"/>
<circle cx="190.2" cy="126.2" r=".32"/>
<circle cx="76.4" cy="130.7" r=".32"/>
<circle cx="89.8" cy="130.7" r=".32"/>
<circle cx="132.4" cy="130.7" r=".32"/>
<circle cx="120" cy="130.7" r=".32"/>
<circle cx="146.7" cy="130.7" r=".32"/>
<circle cx="151.1" cy="153.8" r=".32"/>
<circle cx="185.8" cy="153.8" r=".32"/>
<circle cx="158.2" cy="157.3" r=".32"/>
<circle cx="200" cy="157.3" r=".32"/>
<circle cx="79.1" cy="164.4" r=".32"/>
<circle cx="85.3" cy="164.4" r=".32"/>
<circle cx="132.4" cy="164.4" r=".32"/>
<circle cx="126.2" cy="164.4" r=".32"/>
<circle cx="154.7" cy="167.1" r=".32"/>
<circle cx="79.1" cy="175.1" r=".32"/>
<circle cx="85.3" cy="175.1" r=".32"/>
<circle cx="132.4" cy="175.1" r=".32"/>
<circle cx="126.2" cy="175.1" r=".32"/>
<circle cx="213.3" cy="126.2" r=".32"/>
<circle cx="185.8" cy="171.6" r=".32"/>
</g>
<g font-size="3.7" fill="#cc8006">
<text x="98.1" y="126.6">DC</text>
<text x="107" y="126.6">DC</text>
</g>
<g font-size="3.6" fill="#0080ff">
<text x="16" y="27.8">RS232</text>
<text x="16.9" y="71.4">RS485</text>
<text x="20.4" y="149.6">CAN</text>
</g>
<text font-size="2.8" x="254.6" y="192">http://www.myir-tech.com</text>
<g font-size="1.6">
<text x="189.4" y="11.4">J19</text>
<text x="67" y="17.4">VDD_3V3</text>
<text x="95.1" y="17.4">U27</text>
<text x="195" y="13.8">1</text>
<text x="195" y="15.6">2</text>
<text x="195" y="17.4">3</text>
<text x="203.6" y="13.7">RS232_TX</text>
<text x="203.6" y="15.5">RS232_RX</text>
<text x="92.1" y="21">16</text>
<text x="112.4" y="21">1</text>
<text x="195" y="19.2">4</text>
<text x="195" y="21">5</text>
<text x="195" y="22.7">6</text>
<text x="203.7" y="19">RS485_A</text>
<text x="203.7" y="20.8">RS485_B</text>
<text x="59.6" y="29">100nF/4/16V</text>
<text x="66.7" y="27.2">C196</text>
<text x="78.2" y="28.1">C197 100nF/4/16V</text>
<text x="93" y="28.1">2</text>
<text x="112.4" y="28.1">3</text>
<text x="121.8" y="25.4">C195</text>
<text x="121.8" y="27.2">100nF/4/16V</text>
<text x="195" y="24.5">7</text>
<text x="195" y="26.3">8</text>
<text x="195" y="28.1">9</text>
<text x="195" y="29.8">10</text>
<text x="203.9" y="26.3">CANH</text>
<text x="203.9" y="28.1">CANL</text>
<text x="78.2" y="31.7">C198</text>
<text x="82.7" y="34.3">100nF/4/16V</text>
<text x="93" y="31.6">6</text>
<text x="112.4" y="31.6">4</text>
<text x="179" y="35.2">ULO-TB13-15RM/3.81-10P-4000A</text>
<text x="69.7" y="37">GND</text>
<text x="92.1" y="38.7">15</text>
<text x="112.4" y="38.7">5</text>
<text x="121.8" y="36.1">C199</text>
<text x="121.8" y="37.9">100nF/4/16V</text>
<text x="217.8" y="37.9">GND</text>
<text x="223.1" y="37.9">GND_ISO_CAN</text>
<text x="64" y="44.1">R317</text>
<text x="64" y="42.3">R315</text>
<text x="72.9" y="44.1">22R/4/5%</text>
<text x="72.9" y="42.3">22R/4/5%</text>
<text x="92.1" y="42.3">11</text>
<text x="92.1" y="45.8">10</text>
<text x="92.1" y="44.1">12</text>
<text x="93" y="47.6">9</text>
<text x="112.4" y="42.3">14</text>
<text x="112.4" y="45.8">7</text>
<text x="112.4" y="44.1">13</text>
<text x="112.4" y="47.6">8</text>
<text x="129.8" y="44.1">R318</text>
<text x="129.8" y="42.3">R316</text>
<text x="138.7" y="44.1">22R/4/5%</text>
<text x="138.7" y="42.3">22R/4/5%</text>
<text x="147.2" y="45.9" transform="rotate(-90 147.2 45.9)">2</text>
<text x="161.4" y="46.8" transform="rotate(-90 161.4 46.8)">2</text>
<text x="165.4" y="42.1">RS232_TX</text>
<text x="165.4" y="43.9">RS232_RX</text>
<text x="95" y="53">TPT3232E TS3R</text>
<text x="147.2" y="52.8" transform="rotate(-90 147.2 52.8)">1</text>
<text x="152.2" y="48.6">D46</text>
<text x="152.2" y="50.7">SMCJ15CA</text>
<text x="161.4" y="53.7" transform="rotate(-90 161.4 53.7)">1</text>
<text x="166.4" y="49.4">D47</text>
<text x="166.4" y="51.6">SMCJ15CA</text>
<text x="146.1" y="58.3">GND</text>
<text x="160.4" y="58.3">GND</text>
<text x="57.4" y="65.4">VDD_3V3</text>
<text x="138.1" y="65.4">VDD_RS485&amp;CAN_5V</text>
<text x="56.9" y="71.7">R319</text>
<text x="146.7" y="71.7">R320</text>
<text x="52.5" y="73.4">4.7K/4/5%</text>
<text x="96" y="75.2">U29</text>
<text x="146.7" y="73.4">4.7K/4/5%</text>
<text x="45.3" y="78.8">R321</text>
<text x="45.3" y="82.3">R323</text>
<text x="52.3" y="78.8">22R/4/5%</text>
<text x="52.3" y="82.3">22R/4/5%</text>
<text x="93.9" y="82.3">3</text>
<text x="93.9" y="78.7">6</text>
<text x="113.2" y="78.7">12</text>
<text x="113.2" y="82.3">13</text>
<text x="150.2" y="82.3">R324</text>
<text x="150.2" y="78.8">R322</text>
<text x="158.2" y="82.3">10R/6/5%</text>
<text x="158.2" y="78.8">10R/6/5%</text>
<text x="200.2" y="78.6">RS485_A</text>
<text x="205.1" y="82.1">RS485_B</text>
<text x="45.3" y="85.9">R326</text>
<text x="52.3" y="85.9">22R/4/5%</text>
<text x="71.5" y="88.6">VDD_3V3</text>
<text x="93.9" y="87.6">4</text>
<text x="93.9" y="85.9">5</text>
<text x="113.2" y="87.6">14</text>
<text x="113.2" y="85.9">11</text>
<text x="126.6" y="87.7">VDD_RS485&amp;CAN_5V</text>
<text x="146.7" y="85.9">R325</text>
<text x="146.7" y="87.7">4.7K/4/5%</text>
<text x="183.6" y="88.6" transform="rotate(-90 183.6 88.6)">2</text>
<text x="196.1" y="88.6" transform="rotate(-90 196.1 88.6)">2</text>
<text x="52.5" y="94.8">4.7K/4/5%</text>
<text x="56" y="93">R328</text>
<text x="93.9" y="91.2">1</text>
<text x="113.2" y="91.2">16</text>
<text x="139.6" y="94.8">GND_ISO_RS485</text>
<text x="160.9" y="90.3">JP1</text>
<text x="170.7" y="90.3">R327</text>
<text x="170.7" y="92.1">120R/1210/1%</text>
<text x="183.6" y="95.5" transform="rotate(-90 183.6 95.5)">1</text>
<text x="188.6" y="91.2">D48</text>
<text x="188.6" y="93.3">SMCJ15CA</text>
<text x="196.1" y="95.5" transform="rotate(-90 196.1 95.5)">1</text>
<text x="201.1" y="91.2">D49</text>
<text x="201.1" y="93.3">SMCJ15CA</text>
<text x="64.9" y="98.3">10uF/6/16V</text>
<text x="70.2" y="96.6">C200</text>
<text x="81.8" y="96.6">C201</text>
<text x="81.8" y="98.3">100nF/4/16V</text>
<text x="93.9" y="98.3">2</text>
<text x="93.9" y="100.1">7</text>
<text x="93.9" y="101.9">8</text>
<text x="113.2" y="100.1">10</text>
<text x="113.2" y="101.9">15</text>
<text x="113.2" y="98.3">9</text>
<text x="118.2" y="98.3">100nF/4/16V</text>
<text x="124.5" y="96.6">C202</text>
<text x="136" y="96.6">C203</text>
<text x="136" y="98.3">10uF/6/16V</text>
<text x="59.6" y="103.7">GND</text>
<text x="73.8" y="107.2">GND</text>
<text x="96" y="105.4">NSI83085A</text>
<text x="128" y="107.2">GND_ISO_RS485</text>
<text x="178.7" y="102.8">GND_ISO_RS485</text>
<text x="72.7" y="116.1">VDD_5V</text>
<text x="94.8" y="119.6">2</text>
<text x="96.9" y="117.9">U31</text>
<text x="114.1" y="119.6">4</text>
<text x="139.9" y="116.1">VDD_RS485&amp;CAN_5V</text>
<text x="72" y="125">C204</text>
<text x="84.5" y="125">C205</text>
<text x="121.8" y="125">R1</text>
<text x="135.1" y="125">C206</text>
<text x="149.4" y="125">C207</text>
<text x="195.6" y="125.9">C208</text>
<text x="195.6" y="120.6">R329</text>
<text x="202.7" y="125.9">1nF/12/2kV</text>
<text x="204.5" y="120.6">DNP</text>
<text x="65.8" y="126.8">10uF/6/16V</text>
<text x="78.2" y="126.8">100nF/4/16V</text>
<text x="94.8" y="130.3">1</text>
<text x="114.1" y="130.3">3</text>
<text x="121.8" y="126.8">10K/4/5%</text>
<text x="135.1" y="126.8">100nF/4/16V</text>
<text x="149.4" y="126.8">10uF/6/16V</text>
<text x="74.7" y="136.6">GND</text>
<text x="96.9" y="133.9">B0505S-1WR3</text>
<text x="142.2" y="136.6">GND_ISO_CAN</text>
<text x="208.9" y="132.1">GND_ISO_CAN</text>
<text x="224" y="132.1">GND_ISO_RS485</text>
<text x="97.8" y="148.1">U32</text>
<text x="97.8" y="149.9">CA-IS3050U</text>
<text x="72.9" y="153.5">R330</text>
<text x="81.8" y="153.5">0R/4/5%</text>
<text x="95.7" y="153.4">3</text>
<text x="115" y="153.4">7</text>
<text x="117.3" y="153.5">L12</text>
<text x="120.6" y="153.4">1</text>
<text x="131" y="153.4">4</text>
<text x="133.4" y="153.5">2.8kohm/200mA</text>
<text x="168" y="153.5">R331</text>
<text x="176" y="153.5">0R/6/5%</text>
<text x="209.3" y="153.5">CANH</text>
<text x="72.9" y="157">R332</text>
<text x="75.4" y="161.5">VDD_3V3</text>
<text x="81.8" y="157">0R/4/5%</text>
<text x="95.7" y="157">2</text>
<text x="115" y="157">6</text>
<text x="120.6" y="157">2</text>
<text x="125.7" y="161.5">VDD_RS485&amp;CAN_5V</text>
<text x="131" y="157">3</text>
<text x="168" y="157">R333</text>
<text x="176" y="157">0R/6/5%</text>
<text x="185.4" y="160.6" transform="rotate(-90 185.4 160.6)">2</text>
<text x="199.6" y="160.6" transform="rotate(-90 199.6 160.6)">2</text>
<text x="209.3" y="157">CANL</text>
<text x="95.7" y="164.1">1</text>
<text x="115" y="164.1">8</text>
<text x="141.4" y="165">60.4R/6/1%</text>
<text x="146.7" y="163.2">R334</text>
<text x="160" y="163.2">R335</text>
<text x="160" y="165">60.4R/6/1%</text>
<text x="185.4" y="167.5" transform="rotate(-90 185.4 167.5)">1</text>
<text x="190.4" y="163.2">D50</text>
<text x="190.4" y="165.3">SMCJ15CA</text>
<text x="199.6" y="167.5" transform="rotate(-90 199.6 167.5)">1</text>
<text x="204.6" y="163.2">D51</text>
<text x="204.6" y="165.3">SMCJ15CA</text>
<text x="68.5" y="171.2">10uF/6/16V</text>
<text x="73.8" y="169.5">C209</text>
<text x="88" y="169.5">C210</text>
<text x="88" y="171.2">100nF/4/16V</text>
<text x="114.7" y="171.2">100nF/4/16V</text>
<text x="120.9" y="169.5">C211</text>
<text x="135.1" y="169.5">C212</text>
<text x="135.1" y="171.2">10uF/6/16V</text>
<text x="157.4" y="169.5">C213</text>
<text x="157.4" y="171.2">68pF/4/50V</text>
<text x="95.7" y="174.8">4</text>
<text x="115" y="174.8">5</text>
<text x="181.4" y="179.2">GND_ISO_CAN</text>
<text x="77.3" y="180.1">GND</text>
<text x="128" y="180.1">GND_ISO_CAN</text>
<text x="150.2" y="180.1">GND_ISO_CAN</text>
<text x="252.8" y="196">Title:</text>
<text x="229" y="200.7">Size:</text>
<text x="236.1" y="200.7">Document Number:</text>
<text x="282.4" y="200.7">Rev:</text>
<text x="229" y="205.4">Draw By: MYIR</text>
<text x="247.7" y="205.4">Date: Tuesday, April 18, 2023</text>
<text x="279.7" y="205.4">Sheet: 8</text>
<text x="287.3" y="205.4">of 13</text>
</g>
<g font-size="1.6" fill="#00c">
<text x="96" y="22.1">VCC</text>
<text x="107.3" y="22.1">C1+</text>
<text x="96" y="29.2">V+</text>
<text x="107.7" y="29.2">C1-</text>
<text x="96" y="32.7">V-</text>
<text x="107.3" y="32.7">C2+</text>
<text x="96" y="39.8">GND</text>
<text x="107.7" y="39.8">C2-</text>
<text x="96" y="43.4">T1IN</text>
<text x="96" y="46.9">T2IN</text>
<text x="96" y="45.2">R1OUT</text>
<text x="105" y="43.4">T1OUT</text>
<text x="105" y="46.9">T2OUT</text>
<text x="106.6" y="45.2">R1IN</text>
<text x="96" y="48.7">R2OUT</text>
<text x="106.6" y="48.7">R2IN</text>
<text x="96.9" y="83.4">(R)RXD</text>
<text x="96.9" y="79.8">(D)TXD</text>
<text x="110.1" y="79.8">A</text>
<text x="110.1" y="83.4">B</text>
<text x="96.9" y="88.7">RE</text>
<text x="96.9" y="87">DE</text>
<text x="107.9" y="88.7">NC2</text>
<text x="107.9" y="87">NC1</text>
<text x="96.9" y="92.3">VDD1</text>
<text x="106.9" y="92.3">VDD2</text>
<text x="96.9" y="99.4">GND1</text>
<text x="96.9" y="101.2">GND1</text>
<text x="106.7" y="101.2">GND2</text>
<text x="106.7" y="99.4">GND2</text>
<text x="96.9" y="103">GND1</text>
<text x="106.7" y="103">GND2</text>
<text x="97.8" y="120.7">VIN</text>
<text x="108.8" y="120.7">+VO</text>
<text x="97.8" y="131.4">GND</text>
<text x="110.1" y="131.4">0V</text>
<text x="98.7" y="154.5">TXD</text>
<text x="108.4" y="154.5">CANH</text>
<text x="98.7" y="158.1">RXD</text>
<text x="108.7" y="158.1">CANL</text>
<text x="98.7" y="165.2">Vcc1</text>
<text x="109.3" y="165.2">Vcc2</text>
<text x="98.7" y="175.9">GND1</text>
<text x="108.5" y="175.9">GND2</text>
</g>
<g font-size="1.6" fill="#f00">
<text x="32.9" y="44.7">12</text>
<text x="33.2" y="43.1">12</text>
<text x="38.2" y="44.7">UART5_RX</text>
<text x="38.6" y="43.1">UART5_TX</text>
<text x="16.6" y="79.7">12</text>
<text x="16.6" y="83.2">12</text>
<text x="21.9" y="79.7">PE8</text>
<text x="21.9" y="83.2">PE10</text>
<text x="16.3" y="86.8">12</text>
<text x="21.7" y="86.8">PD12</text>
<text x="44.3" y="154.3">12</text>
<text x="49.6" y="154.3">FDCAN2_TX</text>
<text x="43.9" y="157.9">12</text>
<text x="49.2" y="157.9">FDCAN2_RX</text>
</g>
<g font-size="1.6" fill="#00f">
<text x="31.7" y="82.3">PE10_UART7RX</text>
<text x="32" y="78.7">PE8_UART7TX</text>
</g>
<g font-size="1.6" fill="#800000">
<text x="257.8" y="196.1">MYB-YF13X-SCH-V10</text>
<text x="230.8" y="202.7">A3</text>
<text x="236.1" y="202.5">08- 485/CAN/232</text>
<text x="284.1" y="202.7">V1.0</text>
</g>
<g font-size="1.3">
<text x="30.8" y="1.3">5</text>
<text x="88.8" y="1.3">4</text>
<text x="146.9" y="1.3">3</text>
<text x="205" y="1.3">2</text>
<text x="263.1" y="1.3">1</text>
<text x=".5" y="28.4">D</text>
<text x="292.6" y="28.4">D</text>
<text x=".5" y="79.5">C</text>
<text x="292.6" y="79.5">C</text>
<text x=".5" y="130.6">B</text>
<text x="292.6" y="130.6">B</text>
<text x=".5" y="181.7">A</text>
<text x="292.6" y="181.7">A</text>
<text x="30.8" y="207.4">5</text>
<text x="88.8" y="207.4">4</text>
<text x="146.9" y="207.4">3</text>
<text x="205" y="207.4">2</text>
<text x="263.1" y="207.4">1</text>
</g>
</svg>
